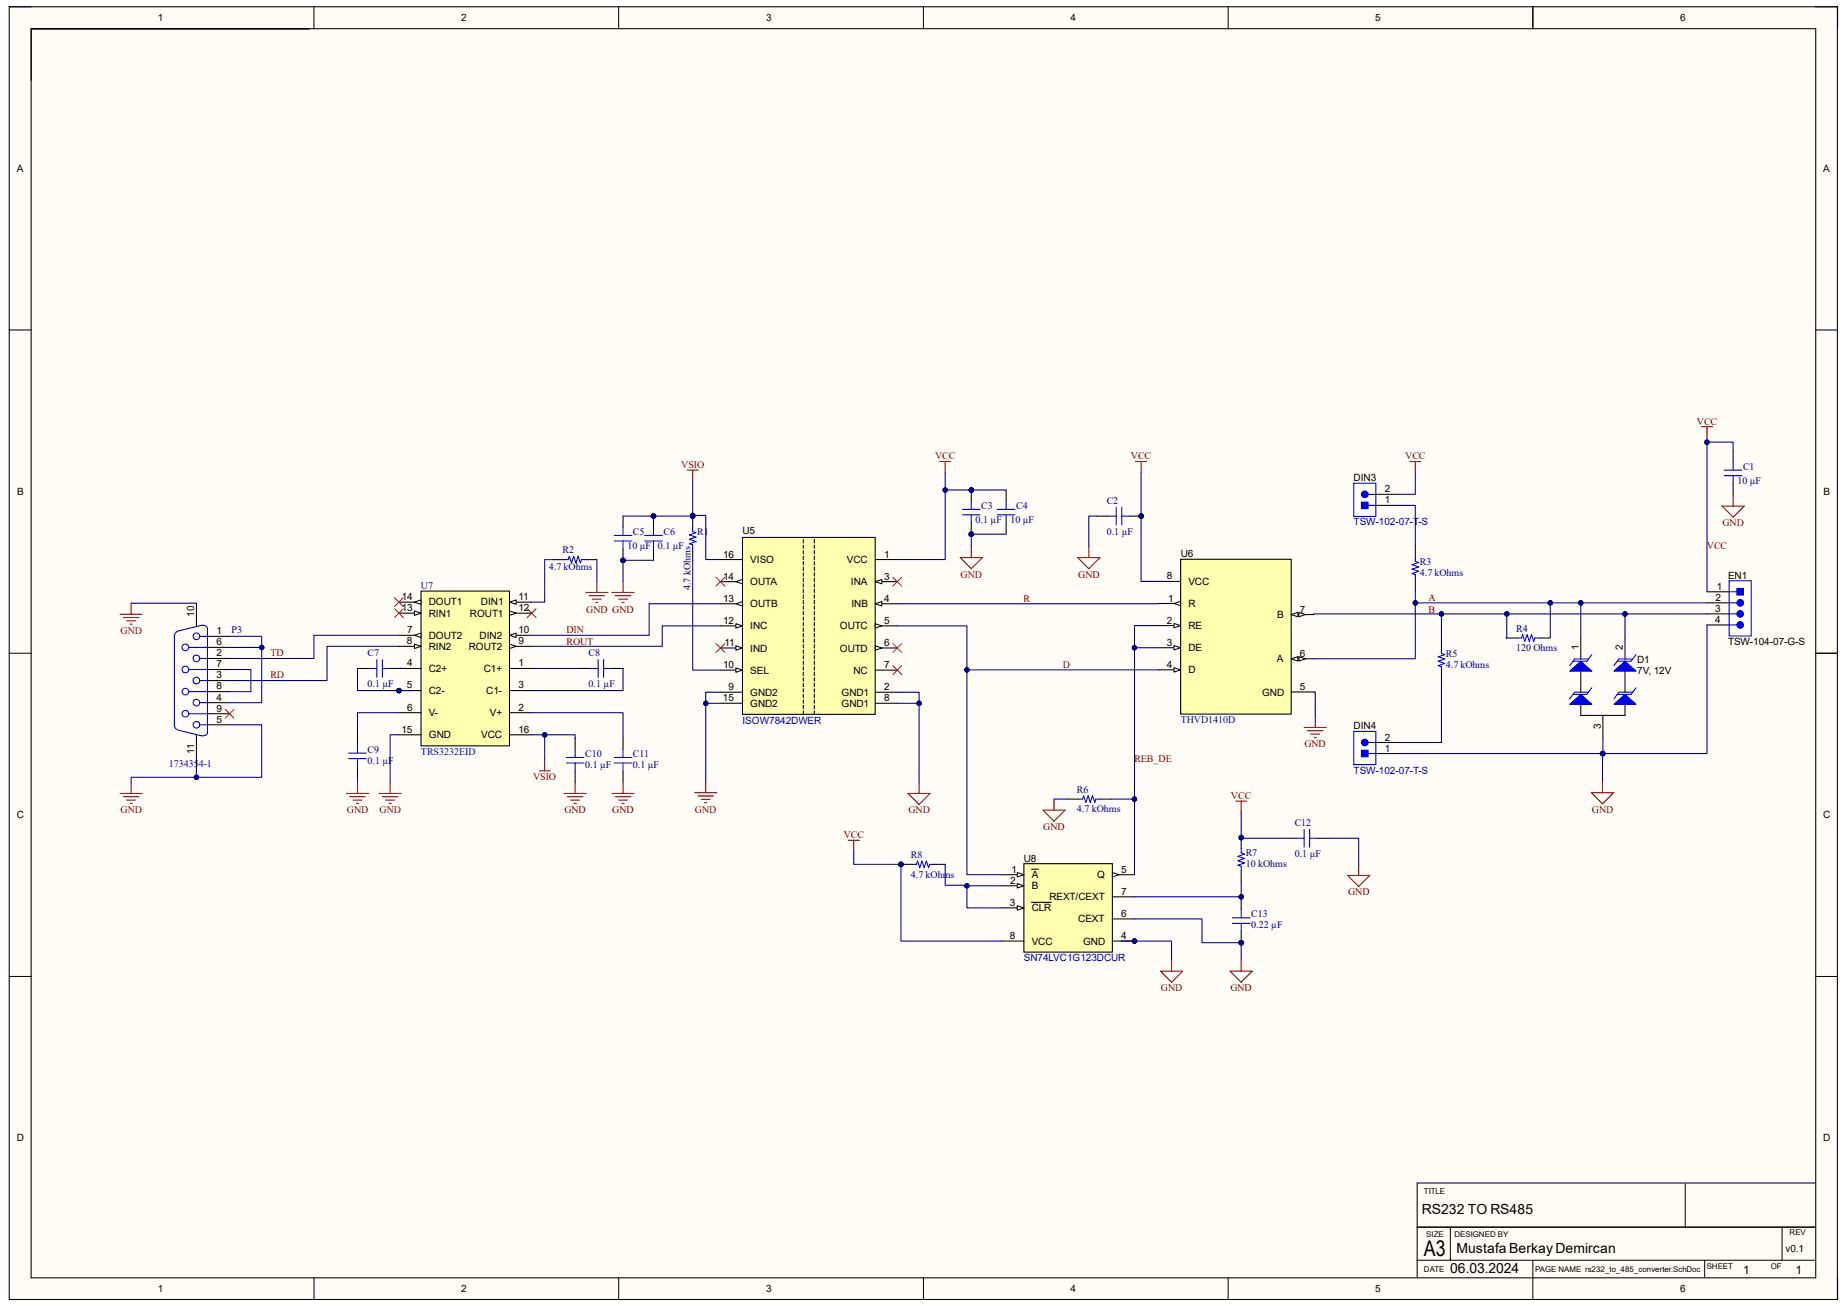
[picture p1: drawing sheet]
<svg xmlns="http://www.w3.org/2000/svg" width="297mm" height="210mm" viewBox="0 0 297 210" stroke-linecap="round" stroke-linejoin="round" font-family="sans-serif">
<g fill="#fffcf8">
<path d="M1.5 1.1h294v207.9h-294z" fill-rule="evenodd"/>
<path d="M5 4.6h286.9v200.8h-286.9z" fill-rule="evenodd"/>
</g>
<g fill="none" stroke="#000" stroke-width=".16">
<path d="M1.5 1.1h3.5M50.5 1.1v3.5M99.5 1.1v3.5M148.5 1.1v3.5M197.5 1.1v3.5M246.5 1.1v3.5M291.9 1.1h3.6v3.5M1.5 53.1h3.5M291.9 53.1h3.6M1.5 105h3.5M291.9 105.1h3.6M1.5 157h3.5"/>
<path d="M291.9 157h3.6M233.2 197.3v5.4M271 190.3v7.2M286.6 197.3v5.4M50.5 205.4v3.6M99.5 205.4v3.6M148.5 205.4v3.6M197.5 205.4v3.6M227.9 202.7h64M246.5 202.7v6.3M274.1 202.7v2.6M295.5 205.4v3.6"/>
</g>
<path d="M1.5 1.1h294v207.9h-294zM5 4.6h287v200.9h-287zM246.5 1.1v3.5M292 105.1h3.5M227.9 197.3h64M291.9 190.2h-64v15.1" fill="none" stroke="#000" stroke-width=".17"/>
<circle cx="182.4" cy="151.3" r=".36" fill="#000080"/>
<circle cx="182.4" cy="151.3" r=".36" fill="none" stroke="#000080" stroke-width=".16"/>
<path d="M164.6 138.9h14.3v14.2h-14.3z" fill-rule="evenodd" fill="#ffffb0"/>
<path d="M164.6 138.9h14.3v14.2h-14.3zM161.1 140.7h3.6" fill="none" stroke="#000" stroke-width=".17"/>
<path d="M163.6 140.3l1.1 .4-1.1 .3z" fill="#f8fcff"/>
<path d="M163.6 140.3l1.1 .4-1.1 .3z" fill="none" stroke="#000" stroke-width=".16"/>
<path d="M165.9 139.8h1.1M161.1 142.4h3.6" fill="none" stroke="#000" stroke-width=".17"/>
<path d="M163.6 142.1l1.1 .3-1.1 .4z" fill="#f8fcff"/>
<path d="M163.6 142.1l1.1 .3-1.1 .4z" fill="none" stroke="#000" stroke-width=".16"/>
<path d="M161.1 146h3.6" fill="none" stroke="#000" stroke-width=".17"/>
<path d="M163.6 145.6l1.1 .4-1.1 .4z" fill="#f8fcff"/>
<path d="M163.6 145.6l1.1 .4-1.1 .4z" fill="none" stroke="#000" stroke-width=".16"/>
<path d="M165.9 145.1h3.2M178.9 151.3h3.5" fill="none" stroke="#000" stroke-width=".17"/>
<circle cx="182.4" cy="151.3" r=".36" fill="#000080"/>
<circle cx="182.4" cy="151.3" r=".36" fill="none" stroke="#000080" stroke-width=".16"/>
<path d="M178.9 140.7h3.5" fill="none" stroke="#000" stroke-width=".17"/>
<path d="M178.9 140.3l1 .4-1 .3z" fill="#f8fcff"/>
<path d="M178.9 140.3l1 .4-1 .3z" fill="none" stroke="#000" stroke-width=".16"/>
<path d="M161.1 151.3h3.6M178.9 147.8h3.5M178.9 144.2h3.5" fill="none" stroke="#000" stroke-width=".17"/>
<path d="M189.9 89.9h17.7v24.9h-17.7z" fill-rule="evenodd" fill="#ffffb0"/>
<path d="M186.3 97h3.6M189.9 89.9h17.7v24.9h-17.7z" fill="none" stroke="#000" stroke-width=".17"/>
<path d="M188.8 97l1.1-.3v.7z" fill="#f8fcff"/>
<path d="M188.8 97l1.1-.3v.7z" fill="none" stroke="#000" stroke-width=".16"/>
<path d="M186.3 107.7h3.6" fill="none" stroke="#000" stroke-width=".17"/>
<path d="M188.8 107.4l1.1 .3-1.1 .4z" fill="#f8fcff"/>
<path d="M188.8 107.4l1.1 .3-1.1 .4z" fill="none" stroke="#000" stroke-width=".16"/>
<path d="M186.3 104.2h3.6M207.6 111.3h3.6" fill="none" stroke="#000" stroke-width=".17"/>
<path d="M188.8 103.8l1.1 .4-1.1 .3z" fill="#f8fcff"/>
<path d="M188.8 103.8l1.1 .4-1.1 .3z" fill="none" stroke="#000" stroke-width=".16"/>
<path d="M186.3 100.6h3.6" fill="none" stroke="#000" stroke-width=".17"/>
<path d="M188.8 100.3l1.1 .3-1.1 .4z" fill="#f8fcff"/>
<path d="M188.8 100.3l1.1 .3-1.1 .4z" fill="none" stroke="#000" stroke-width=".16"/>
<path d="M207.6 98.8h3.6" fill="none" stroke="#000" stroke-width=".17"/>
<path d="M207.6 98.8l1.1-.3v.7z" fill="#f8fcff"/>
<path d="M207.6 98.8l1.1-.3v.7z" fill="none" stroke="#000" stroke-width=".16"/>
<path d="M208.9 98.5l1 .3-1 .4z" fill="#f8fcff"/>
<path d="M208.9 98.5l1 .3-1 .4z" fill="none" stroke="#000" stroke-width=".16"/>
<path d="M207.6 105.9h3.6" fill="none" stroke="#000" stroke-width=".17"/>
<path d="M207.6 105.9l1.1-.3v.7z" fill="#f8fcff"/>
<path d="M207.6 105.9l1.1-.3v.7z" fill="none" stroke="#000" stroke-width=".16"/>
<path d="M208.9 105.6l1 .3-1 .4z" fill="#f8fcff"/>
<path d="M208.9 105.6l1 .3-1 .4z" fill="none" stroke="#000" stroke-width=".16"/>
<path d="M31.6 97v3.8M186.3 93.5h3.6M31.6 118.1v3.8M33.4 102.3h3.5M33.4 105.9h3.5M33.4 109.4h3.5M33.4 113h3.5M33.4 116.6h3.5M33.4 104.1h3.5M33.4 107.7h3.5M33.4 111.2h3.5M33.4 114.8h3.5" fill="none" stroke="#000" stroke-width=".17"/>
<g fill="none" stroke="#00f" stroke-width=".17">
<path d="M28.7 101.5a.9 .9 0 0 0-.7 .8v14.3a.89 .89 0 0 0 .7 .8M28.7 117.4l3.8 .9M30.3 104.1h3.1M30.3 107.7h3.1M30.3 111.2h3.1M30.3 114.8h3.1M32.1 105.9h1.3M32.1 102.3h1.3M32.1 109.4h1.3M32.1 113h1.3M32.1 116.6h1.3M32.4 100.6h.2a.67 .67 0 0 1 .8 .5"/>
<path d="M32.5 100.6l-3.8 .8M33.4 117.7a.67 .67 0 0 1-1 .6M33.4 101.1v16.7"/>
<circle cx="29.8" cy="114.8" r=".53"/>
<circle cx="29.8" cy="107.7" r=".53"/>
<circle cx="29.8" cy="104.1" r=".53"/>
<circle cx="29.8" cy="111.2" r=".53"/>
<circle cx="31.6" cy="102.3" r=".53"/>
<circle cx="31.6" cy="109.4" r=".53"/>
<circle cx="31.6" cy="113" r=".53"/>
<circle cx="31.6" cy="105.9" r=".53"/>
<circle cx="31.6" cy="116.6" r=".53"/>
</g>
<path d="M119.4 86.4h21.3v28.5h-21.3z" fill-rule="evenodd" fill="#ffffb0"/>
<path d="M119.4 86.4h21.3v28.5h-21.3zM140.7 90h3.6M140.7 93.5h3.6M140.7 111.3h3.6" fill="none" stroke="#000" stroke-width=".17"/>
<path d="M140.7 93.5l1.1-.3v.7z" fill="#f8fcff"/>
<path d="M140.7 93.5l1.1-.3v.7z" fill="none" stroke="#000" stroke-width=".16"/>
<path d="M140.7 97.1h3.6" fill="none" stroke="#000" stroke-width=".17"/>
<path d="M140.7 97.1l1.1-.4v.7z" fill="#f8fcff"/>
<path d="M140.7 97.1l1.1-.4v.7z" fill="none" stroke="#000" stroke-width=".16"/>
<path d="M140.7 100.6h3.6" fill="none" stroke="#000" stroke-width=".17"/>
<path d="M140.7 100.3l1.1 .3-1.1 .4z" fill="#f8fcff"/>
<path d="M140.7 100.3l1.1 .3-1.1 .4z" fill="none" stroke="#000" stroke-width=".16"/>
<path d="M140.7 104.2h3.6" fill="none" stroke="#000" stroke-width=".17"/>
<path d="M140.7 103.8l1.1 .4-1.1 .4z" fill="#f8fcff"/>
<path d="M140.7 103.8l1.1 .4-1.1 .4z" fill="none" stroke="#000" stroke-width=".16"/>
<path d="M115.8 107.8h3.6M115.8 111.3h3.6M140.7 107.8h3.6M140.7 113.1h3.6" fill="none" stroke="#000" stroke-width=".17"/>
<path d="M118.3 107.4l1.1 .4-1.1 .3z" fill="#f8fcff"/>
<path d="M118.3 107.4l1.1 .4-1.1 .3z" fill="none" stroke="#000" stroke-width=".16"/>
<path d="M115.8 104.2h3.6" fill="none" stroke="#000" stroke-width=".17"/>
<path d="M118.3 103.8l1.1 .4-1.1 .4z" fill="#f8fcff"/>
<path d="M118.3 103.8l1.1 .4-1.1 .4z" fill="none" stroke="#000" stroke-width=".16"/>
<path d="M115.8 100.6h3.6" fill="none" stroke="#000" stroke-width=".17"/>
<path d="M118.3 100.3l1.1 .3-1.1 .4z" fill="#f8fcff"/>
<path d="M118.3 100.3l1.1 .3-1.1 .4z" fill="none" stroke="#000" stroke-width=".16"/>
<path d="M115.8 97.1h3.6" fill="none" stroke="#000" stroke-width=".17"/>
<path d="M118.3 97.1l1.1-.4v.7z" fill="#f8fcff"/>
<path d="M118.3 97.1l1.1-.4v.7z" fill="none" stroke="#000" stroke-width=".16"/>
<path d="M115.8 93.5h3.6" fill="none" stroke="#000" stroke-width=".17"/>
<path d="M118.3 93.5l1.1-.3v.7z" fill="#f8fcff"/>
<path d="M118.3 93.5l1.1-.3v.7z" fill="none" stroke="#000" stroke-width=".16"/>
<g fill="none" stroke="#000" stroke-width=".17">
<path d="M115.8 90h3.6M129.2 86.8v.5M129.2 87.6v.6M129.2 88.5v.6M129.2 89.4v.6M129.2 90.3v.6M129.2 91.2v.6M129.2 92.1v.5M129.2 93v.5M129.2 93.9v.5M129.2 94.8v.5M129.2 95.6v.6"/>
<path d="M129.2 96.5v.6M129.2 97.4v.6M129.2 98.3v.6M129.2 99.2v.6M131 86.8v.5M131 87.6v.6M131 88.5v.6M131 89.4v.6M131 90.3v.6M131 91.2v.6M131 92.1v.5M131 93v.5"/>
<path d="M131 93.9v.5M131 94.8v.5M131 95.6v.6M131 96.5v.6M131 97.4v.6M131 98.3v.6M131 99.2v.6M115.8 113.1h3.6M129.2 100.1v.5M129.2 101v.5M129.2 101.9v.5M129.2 102.8v.5"/>
<path d="M129.2 103.6v.6M129.2 104.5v.6M129.2 105.4v.6M129.2 106.3v.6M129.2 107.2v.6M129.2 108.1v.5M129.2 109v.5M129.2 109.9v.5M129.2 110.8v.5M129.2 111.6v.6M129.2 112.5v.6M129.2 113.4v.6"/>
<path d="M129.2 114.3v.6M131 100.1v.5M131 101v.5M131 101.9v.5M131 102.8v.5M131 103.6v.6M131 104.5v.6M131 105.4v.6M131 106.3v.6M131 107.2v.6M131 108.1v.5M131 109v.5"/>
<path d="M131 109.9v.5M131 110.8v.5M131 111.6v.6M131 112.5v.6M131 113.4v.6M131 114.3v.6"/>
</g>
<path d="M217.7 77.7h3.5v5.3h-3.5z" fill-rule="evenodd" fill="#fff"/>
<path d="M217.7 77.7h3.5v5.3h-3.5zM220 79.5h1.2" fill="none" stroke="#00f" stroke-width=".17"/>
<circle cx="219.5" cy="79.5" r=".53" fill="#00f"/>
<g fill="none" stroke="#00f" stroke-width=".17">
<path d="M220 81.3h1.2"/>
<circle cx="219.5" cy="79.5" r=".53"/>
</g>
<path d="M221.2 79.5h3.6M221.2 81.3h3.6" fill="none" stroke="#000" stroke-width=".17"/>
<path d="M218.9 80.7h1.1v1.1h-1.1z" fill-rule="evenodd" fill="#00f"/>
<path d="M218.9 80.7h1.1v1.1h-1.1z" fill="none" stroke="#00f" stroke-width=".16"/>
<path d="M217.7 117.6h3.5v5.4h-3.5z" fill-rule="evenodd" fill="#fff"/>
<path d="M217.7 117.6h3.5v5.4h-3.5zM220 119.4h1.2" fill="none" stroke="#00f" stroke-width=".17"/>
<circle cx="219.5" cy="119.4" r=".53" fill="#00f"/>
<g fill="none" stroke="#00f" stroke-width=".17">
<path d="M220 121.2h1.2"/>
<circle cx="219.5" cy="119.4" r=".53"/>
</g>
<path d="M221.2 119.4h3.6M221.2 121.2h3.6" fill="none" stroke="#000" stroke-width=".17"/>
<path d="M218.9 120.6h1.1v1.1h-1.1z" fill-rule="evenodd" fill="#00f"/>
<path d="M218.9 120.6h1.1v1.1h-1.1z" fill="none" stroke="#00f" stroke-width=".16"/>
<path d="M19.3 98.8h3.6M19.8 99.3h2.5M20.4 99.8h1.4M21.1 97v1.8M20.9 100.4h.4M19.3 127.6h3.6M19.8 128.1h2.5M20.4 128.7h1.4M20.9 129.2h.4M21.1 125.8v1.8" fill="none" stroke="#800000" stroke-width=".17"/>
<path d="M36.2 114.1l1.4 1.4M37.6 114.1l-1.4 1.4" fill="none" stroke="#f00" stroke-width=".16"/>
<circle cx="64.2" cy="111.1" r=".36" fill="#000080"/>
<circle cx="64.2" cy="111.1" r=".36" fill="none" stroke="#000080" stroke-width=".16"/>
<path d="M67.7 95h14.2v24.9h-14.2z" fill-rule="evenodd" fill="#ffffb0"/>
<path d="M67.7 95h14.2v24.9h-14.2zM64.2 107.5h3.5M64.2 111.1h3.5M81.9 107.5h3.6M81.9 114.6h3.6M81.9 111.1h3.6" fill="none" stroke="#000" stroke-width=".17"/>
<circle cx="64.2" cy="111.1" r=".36" fill="#000080"/>
<circle cx="64.2" cy="111.1" r=".36" fill="none" stroke="#000080" stroke-width=".16"/>
<path d="M64.2 114.6h3.5M64.2 102.2h3.5" fill="none" stroke="#000" stroke-width=".17"/>
<path d="M66.6 102.2l1.1-.4v.7z" fill="#f8fcff"/>
<path d="M66.6 102.2l1.1-.4v.7z" fill="none" stroke="#000" stroke-width=".16"/>
<path d="M64.2 103.9h3.5" fill="none" stroke="#000" stroke-width=".17"/>
<path d="M66.6 103.6l1.1 .3-1.1 .4z" fill="#f8fcff"/>
<path d="M66.6 103.6l1.1 .3-1.1 .4z" fill="none" stroke="#000" stroke-width=".16"/>
<path d="M81.9 103.9h3.6" fill="none" stroke="#000" stroke-width=".17"/>
<path d="M81.9 103.6l1.1 .3-1.1 .4z" fill="#f8fcff"/>
<path d="M81.9 103.6l1.1 .3-1.1 .4z" fill="none" stroke="#000" stroke-width=".16"/>
<path d="M81.9 102.2h3.6" fill="none" stroke="#000" stroke-width=".17"/>
<path d="M81.9 102.2l1.1-.4v.7z" fill="#f8fcff"/>
<path d="M81.9 102.2l1.1-.4v.7z" fill="none" stroke="#000" stroke-width=".16"/>
<path d="M81.9 96.8h3.6" fill="none" stroke="#000" stroke-width=".17"/>
<path d="M81.9 96.8l1.1-.3v.7z" fill="#f8fcff"/>
<path d="M81.9 96.8l1.1-.3v.7z" fill="none" stroke="#000" stroke-width=".16"/>
<path d="M81.9 98.6h3.6" fill="none" stroke="#000" stroke-width=".17"/>
<path d="M81.9 98.3l1.1 .3-1.1 .4z" fill="#f8fcff"/>
<path d="M81.9 98.3l1.1 .3-1.1 .4z" fill="none" stroke="#000" stroke-width=".16"/>
<path d="M64.2 98.6h3.5" fill="none" stroke="#000" stroke-width=".17"/>
<path d="M66.6 98.3l1.1 .3-1.1 .4z" fill="#f8fcff"/>
<path d="M66.6 98.3l1.1 .3-1.1 .4z" fill="none" stroke="#000" stroke-width=".16"/>
<path d="M64.2 96.8h3.5" fill="none" stroke="#000" stroke-width=".17"/>
<path d="M66.6 96.8l1.1-.3v.7z" fill="#f8fcff"/>
<path d="M66.6 96.8l1.1-.3v.7z" fill="none" stroke="#000" stroke-width=".16"/>
<g fill="none" stroke="#000" stroke-width=".17">
<path d="M88.9 90h1.8M94.2 90h1.8M57.5 107.5h1.8M57.5 118v1.8M62.8 107.5h1.8M64.2 118.2h3.5M81.9 118.2h3.6M92.5 118.7v1.8M93.1 107.5h1.8M98.4 107.5h1.8M100.2 118.7v1.8M57.5 123.3v1.8"/>
<path d="M92.5 124v1.8M100.2 124v1.8"/>
</g>
<g fill="none" stroke="#f00" stroke-width=".16">
<path d="M63.4 96.1l1.5 1.4M63.4 97.9l1.5 1.4M64.9 96.1l-1.5 1.4M64.9 97.9l-1.5 1.4M84.8 97.9l1.4 1.4M86.2 97.9l-1.4 1.4M115.1 92.8l1.5 1.4M116.6 92.8l-1.5 1.4M143.6 92.8l1.4 1.4M145 92.8l-1.4 1.4M115.1 103.5l1.5 1.4M116.6 103.5l-1.5 1.4"/>
<path d="M143.6 107.1l1.4 1.4M143.6 103.5l1.4 1.4M145 107.1l-1.4 1.4M145 103.5l-1.4 1.4"/>
</g>
<g fill="none" stroke="#00f" stroke-width=".17">
<path d="M90.7 90h.7l.1-.5 .4 1 .4-1 .3 1 .4-1 .3 1 .2-.5h.7M57.5 119.8v1.3M59.3 107.5h1.3M60.6 106.1v2.8M61.5 107.5h1.3M61.5 106.1v2.8M94.9 107.5h1.3M96.2 106.1v2.8M97.1 107.5h1.3M97.1 106.1v2.8M56.1 122h2.8M56.1 121.1h2.8"/>
<path d="M57.5 122v1.3M91.1 122.7h2.8M91.1 121.8h2.8M92.5 120.5v1.3M92.5 122.7v1.3M98.8 122.7h2.8M98.8 121.8h2.8M100.2 120.5v1.3M100.2 122.7v1.3"/>
</g>
<g fill="none" stroke="#800000" stroke-width=".17">
<path d="M94.2 95.3h3.6M94.7 95.8h2.5M95.3 96.3h1.4M95.8 96.9h.4M96 93.5v1.8M55.7 127.6h3.6M56.2 128.1h2.5M56.8 128.7h1.4M57.3 129.2h.4M57.5 125.8v1.8M61 127.6h3.5M61.5 128.1h2.5"/>
<path d="M62 128.7h1.4M62.6 129.2h.3M62.7 125.8v1.8M86.7 124h1.8M87.6 122.2v1.8M90.7 127.6h3.6M91.2 128.1h2.5M91.8 128.7h1.4M92.3 129.2h.4M92.5 125.8v1.8M98.4 127.6h3.6M98.9 128.1h2.5"/>
<path d="M99.5 128.7h1.4M100 129.2h.4M100.2 125.8v1.8M111.7 127.5h3.6M112.2 128h2.5M112.8 128.5h1.4M113.3 129.1h.4M113.5 125.7v1.8M146 127.6h3.6l-1.8 1.8zM147.8 125.8v1.8"/>
</g>
<circle cx="105.1" cy="83" r=".36" fill="#000080"/>
<circle cx="105.1" cy="83" r=".36" fill="none" stroke="#000080" stroke-width=".16"/>
<path d="M105.1 83v1.8" fill="none" stroke="#000" stroke-width=".17"/>
<circle cx="105.1" cy="83" r=".36" fill="#000080"/>
<circle cx="105.1" cy="83" r=".36" fill="none" stroke="#000080" stroke-width=".16"/>
<path d="M105.1 88.3v1.8" fill="none" stroke="#000" stroke-width=".17"/>
<path d="M103.7 87h2.8M103.7 86.1h2.8M105.1 84.8v1.3M105.1 87v1.3" fill="none" stroke="#00f" stroke-width=".17"/>
<circle cx="111.4" cy="83" r=".36" fill="#000080"/>
<circle cx="111.4" cy="83" r=".36" fill="none" stroke="#000080" stroke-width=".16"/>
<path d="M111.4 83v1.8" fill="none" stroke="#000" stroke-width=".17"/>
<circle cx="111.4" cy="83" r=".36" fill="#000080"/>
<circle cx="111.4" cy="83" r=".36" fill="none" stroke="#000080" stroke-width=".16"/>
<path d="M111.4 88.3v1.8" fill="none" stroke="#000" stroke-width=".17"/>
<path d="M111.4 84.8v.7l.5 .2-1 .3 1 .4-1 .3 1 .4-1 .3 .5 .2v.7" fill="none" stroke="#00f" stroke-width=".17"/>
<circle cx="100.2" cy="90.1" r=".36" fill="#000080"/>
<circle cx="100.2" cy="90.1" r=".36" fill="none" stroke="#000080" stroke-width=".16"/>
<path d="M100.2 88.3v1.8" fill="none" stroke="#000" stroke-width=".17"/>
<circle cx="100.2" cy="90.1" r=".36" fill="#000080"/>
<circle cx="100.2" cy="90.1" r=".36" fill="none" stroke="#000080" stroke-width=".16"/>
<path d="M100.2 83v1.8" fill="none" stroke="#000" stroke-width=".17"/>
<path d="M98.8 86.1h2.8M98.8 87h2.8M100.2 84.8v1.3M100.2 87v1.3" fill="none" stroke="#00f" stroke-width=".17"/>
<path d="M110.5 75.6h1.8M111.4 75.6v1.8M151.1 74.2h1.8M152 74.2v1.8M98.4 95.3h3.6M98.9 95.8h2.5M99.5 96.3h1.4M100 96.9h.4M100.2 93.5v1.8" fill="none" stroke="#800000" stroke-width=".17"/>
<circle cx="156.2" cy="78.8" r=".36" fill="#000080"/>
<circle cx="156.2" cy="78.8" r=".36" fill="none" stroke="#000080" stroke-width=".16"/>
<circle cx="156.2" cy="85.9" r=".36" fill="#000080"/>
<circle cx="156.2" cy="85.9" r=".36" fill="none" stroke="#000080" stroke-width=".16"/>
<path d="M156.2 78.8v1.8" fill="none" stroke="#000" stroke-width=".17"/>
<circle cx="156.2" cy="78.8" r=".36" fill="#000080"/>
<circle cx="156.2" cy="78.8" r=".36" fill="none" stroke="#000080" stroke-width=".16"/>
<path d="M156.2 84.1v1.8" fill="none" stroke="#000" stroke-width=".17"/>
<circle cx="156.2" cy="85.9" r=".36" fill="#000080"/>
<circle cx="156.2" cy="85.9" r=".36" fill="none" stroke="#000080" stroke-width=".16"/>
<path d="M154.8 82.8h2.8M154.8 81.9h2.8M156.2 80.6v1.3M156.2 82.8v1.3M160.4 82.8h2.8M160.4 81.9h2.8M161.8 80.6v1.3M161.8 82.8v1.3" fill="none" stroke="#00f" stroke-width=".17"/>
<path d="M161.8 78.8v1.8M161.8 84.1v1.8" fill="none" stroke="#000" stroke-width=".17"/>
<path d="M154.4 89.7h3.6l-1.8 1.8zM156.2 87.9v1.8" fill="none" stroke="#800000" stroke-width=".17"/>
<circle cx="144.9" cy="139" r=".36" fill="#000080"/>
<circle cx="144.9" cy="139" r=".36" fill="none" stroke="#000080" stroke-width=".16"/>
<path d="M144.9 139h1.8" fill="none" stroke="#000" stroke-width=".17"/>
<circle cx="144.9" cy="139" r=".36" fill="#000080"/>
<circle cx="144.9" cy="139" r=".36" fill="none" stroke="#000080" stroke-width=".16"/>
<path d="M150.2 139h1.8M171.6 128.5h1.8M176.9 128.5h1.8M206.6 134.8h1.8M211.9 134.8h1.8" fill="none" stroke="#000" stroke-width=".17"/>
<path d="M146.7 139h.7l.1-.5 .4 1 .4-1 .3 1 .4-1 .3 1 .2-.5h.7M173.4 128.5h.7l.2-.5 .3 1 .4-1 .3 1 .4-1 .3 1 .2-.5h.7M208.4 134.8h1.3M209.7 133.4v2.8M210.6 134.8h1.3M210.6 133.4v2.8" fill="none" stroke="#00f" stroke-width=".17"/>
<path d="M136.4 135.1h1.8M137.3 135.1v1.8M167.7 130.3h3.6l-1.8 1.8zM169.5 128.5v1.8M186.6 156.2h3.6l-1.8 1.8zM188.4 154.4v1.8" fill="none" stroke="#800000" stroke-width=".17"/>
<circle cx="199.6" cy="134.7" r=".36" fill="#000080"/>
<circle cx="199.6" cy="134.7" r=".36" fill="none" stroke="#000080" stroke-width=".16"/>
<path d="M199.6 134.7v1.8" fill="none" stroke="#000" stroke-width=".17"/>
<circle cx="199.6" cy="134.7" r=".36" fill="#000080"/>
<circle cx="199.6" cy="134.7" r=".36" fill="none" stroke="#000080" stroke-width=".16"/>
<path d="M199.6 140v1.8" fill="none" stroke="#000" stroke-width=".17"/>
<path d="M199.6 136.5v.7l.5 .2-1 .3 1 .4-1 .3 1 .4-1 .3 .5 .2v.7" fill="none" stroke="#00f" stroke-width=".17"/>
<circle cx="199.6" cy="151.6" r=".36" fill="#000080"/>
<circle cx="199.6" cy="151.6" r=".36" fill="none" stroke="#000080" stroke-width=".16"/>
<path d="M199.6 149.8v1.8" fill="none" stroke="#000" stroke-width=".17"/>
<circle cx="199.6" cy="151.6" r=".36" fill="#000080"/>
<circle cx="199.6" cy="151.6" r=".36" fill="none" stroke="#000080" stroke-width=".16"/>
<path d="M199.6 144.5v1.8" fill="none" stroke="#000" stroke-width=".17"/>
<path d="M198.2 147.6h2.8M198.2 148.5h2.8M199.6 146.3v1.3M199.6 148.5v1.3" fill="none" stroke="#00f" stroke-width=".17"/>
<path d="M198.7 128.8h1.8M199.6 128.8v1.8M218.5 139v1.8M197.8 156.2h3.6l-1.8 1.8zM199.6 154.4v1.8M216.7 140.8h3.6l-1.8 1.8z" fill="none" stroke="#800000" stroke-width=".17"/>
<circle cx="183.5" cy="83" r=".36" fill="#000080"/>
<circle cx="183.5" cy="83" r=".36" fill="none" stroke="#000080" stroke-width=".16"/>
<path d="M176.4 83h1.8M181.7 83h1.8" fill="none" stroke="#000" stroke-width=".17"/>
<circle cx="183.5" cy="83" r=".36" fill="#000080"/>
<circle cx="183.5" cy="83" r=".36" fill="none" stroke="#000080" stroke-width=".16"/>
<path d="M178.2 83h1.3M179.5 81.6v2.8M180.4 83h1.3M180.4 81.6v2.8M227.6 89.6v.7l.5 .2-1 .3 1 .4-1 .3 1 .4-1 .3 .5 .2v.7" fill="none" stroke="#00f" stroke-width=".17"/>
<path d="M182.6 74.2h1.8M183.5 74.2v1.8M226.7 74.2h1.8M227.6 74.2v1.8M173.3 89.7h3.6l-1.8 1.8zM175.1 87.9v1.8M209.7 117h3.6M210.2 117.5h2.5M210.8 118h1.4M211.3 118.6h.4M211.5 115.2v1.8" fill="none" stroke="#800000" stroke-width=".17"/>
<path d="M227.6 87.8v1.8M227.6 93.1v1.8M274.5 100.5h3.6" fill="none" stroke="#000" stroke-width=".17"/>
<path d="M278.1 93.4h3.5v8.9h-3.5z" fill-rule="evenodd" fill="#fff"/>
<path d="M278.1 93.4h3.5v8.9h-3.5zM278.1 96.9h1.2" fill="none" stroke="#00f" stroke-width=".17"/>
<circle cx="279.8" cy="96.9" r=".53" fill="#00f"/>
<g fill="none" stroke="#00f" stroke-width=".17">
<path d="M278.1 95.2h1.2"/>
<circle cx="279.8" cy="96.9" r=".53"/>
</g>
<circle cx="279.8" cy="98.7" r=".53" fill="#00f"/>
<g fill="none" stroke="#00f" stroke-width=".17">
<path d="M278.1 98.7h1.2"/>
<circle cx="279.8" cy="98.7" r=".53"/>
</g>
<path d="M274.5 95.2h3.6M274.5 96.9h3.6M274.5 98.7h3.6" fill="none" stroke="#000" stroke-width=".17"/>
<circle cx="279.8" cy="100.5" r=".53" fill="#00f"/>
<g fill="none" stroke="#00f" stroke-width=".17">
<path d="M278.1 100.5h1.2"/>
<circle cx="279.8" cy="100.5" r=".53"/>
</g>
<path d="M279.3 94.6h1.1v1.1h-1.1z" fill-rule="evenodd" fill="#00f"/>
<path d="M279.3 94.6h1.1v1.1h-1.1zM231.8 104.4v.7l.5 .2-1 .3 1 .4-1 .3 1 .4-1 .3 .5 .2v.7M244 102.6h.7l.2-.5 .3 1 .4-1 .3 1 .4-1 .3 1 .2-.5h.7" fill="none" stroke="#00f" stroke-width=".17"/>
<path d="M231.8 102.6v1.8M231.8 107.9v1.8M242.2 102.6h1.8M247.5 102.6h1.8M254.2 102.6v3.4M254.2 107.9v3.4M254.2 113.3v1.7h7.1v-1.7" fill="none" stroke="#000" stroke-width=".17"/>
<path d="M252.4 107.9l1.8-1.6 1.8 1.6z" fill="#00f"/>
<path d="M252.4 107.9l1.8-1.6 1.8 1.6zM255.4 106h-2.2l-.8 1M256 105.3l-.8 1h-2.2" fill="none" stroke="#00f" stroke-width=".17"/>
<path d="M252.4 113.3l1.8-1.6 1.8 1.6z" fill="#00f"/>
<path d="M252.4 113.3l1.8-1.6 1.8 1.6zM255.4 111.3h-2.2l-.8 1.1M256 110.6l-.8 1.1h-2.2" fill="none" stroke="#00f" stroke-width=".17"/>
<path d="M261.3 102.6v3.4M261.3 107.9v3.4" fill="none" stroke="#000" stroke-width=".17"/>
<path d="M259.5 107.9l1.8-1.6 1.8 1.6z" fill="#00f"/>
<path d="M259.5 107.9l1.8-1.6 1.8 1.6zM262.6 106h-2.3l-.8 1M263.1 105.3l-.8 1h-2.2" fill="none" stroke="#00f" stroke-width=".17"/>
<path d="M259.5 113.3l1.8-1.6 1.8 1.6z" fill="#00f"/>
<path d="M277.3 75.6h2.8M277.3 76.5h2.8M278.7 74.3v1.3M278.7 76.5v1.3M259.5 113.3l1.8-1.6 1.8 1.6zM262.6 111.3h-2.3l-.8 1.1M263.1 110.6l-.8 1.1h-2.2" fill="none" stroke="#00f" stroke-width=".17"/>
<path d="M278.7 72.5v1.8M278.7 77.8v1.8M257.8 115v3.6" fill="none" stroke="#000" stroke-width=".17"/>
<path d="M273.6 68.6h1.8M274.5 68.6v1.8M255.9 127.5h3.6l-1.8 1.8zM257.7 125.7v1.8" fill="none" stroke="#800000" stroke-width=".17"/>
<path d="M21.1 97h10.5M31.6 121.9v3.1" fill="none" stroke="#000080" stroke-width=".17"/>
<circle cx="31.6" cy="125" r=".36" fill="#000080"/>
<circle cx="31.6" cy="125" r=".36" fill="none" stroke="#000080" stroke-width=".16"/>
<path d="M42.1 104.1v8.9h-5.2" fill="none" stroke="#000080" stroke-width=".17"/>
<circle cx="42.1" cy="104.1" r=".36" fill="#000080"/>
<circle cx="42.1" cy="104.1" r=".36" fill="none" stroke="#000080" stroke-width=".16"/>
<path d="M36.9 107.7h3.4v3.5h-3.4M36.9 102.3h5.2v1.8h-5.2" fill="none" stroke="#000080" stroke-width=".17"/>
<circle cx="42.1" cy="104.1" r=".36" fill="#000080"/>
<circle cx="42.1" cy="104.1" r=".36" fill="none" stroke="#000080" stroke-width=".16"/>
<path d="M96 90v3.5M64.2 114.6h-6.7v3.4M85.5 114.6h14.7v4.1M85.5 118.2h7v.5" fill="none" stroke="#000080" stroke-width=".17"/>
<circle cx="87.6" cy="118.2" r=".36" fill="#000080"/>
<circle cx="87.6" cy="118.2" r=".36" fill="none" stroke="#000080" stroke-width=".16"/>
<path d="M57.5 107.5v3.6h8.8M85.5 107.5h7.6" fill="none" stroke="#000080" stroke-width=".17"/>
<circle cx="64.2" cy="111.1" r=".36" fill="#000080"/>
<circle cx="64.2" cy="111.1" r=".36" fill="none" stroke="#000080" stroke-width=".16"/>
<path d="M64.2 107.5h.4M87.6 118.2v4" fill="none" stroke="#000080" stroke-width=".17"/>
<circle cx="87.6" cy="118.2" r=".36" fill="#000080"/>
<circle cx="87.6" cy="118.2" r=".36" fill="none" stroke="#000080" stroke-width=".16"/>
<path d="M115.8 97.1h-11.4v5.1h-18.9M36.9 116.6h5.2v8.4h-21v.8M100.2 107.5v3.6h-14.7M115.8 100.6h-9.3v3.3h-21" fill="none" stroke="#000080" stroke-width=".17"/>
<circle cx="31.6" cy="125" r=".36" fill="#000080"/>
<circle cx="31.6" cy="125" r=".36" fill="none" stroke="#000080" stroke-width=".16"/>
<path d="M64.2 118.2h-1.5v7.6M115.8 111.3h-2.3v14.4M57.5 125.1v.7" fill="none" stroke="#000080" stroke-width=".17"/>
<circle cx="113.5" cy="113.1" r=".36" fill="#000080"/>
<circle cx="113.5" cy="113.1" r=".36" fill="none" stroke="#000080" stroke-width=".16"/>
<path d="M113.5 113.1h2.3" fill="none" stroke="#000080" stroke-width=".17"/>
<circle cx="113.5" cy="113.1" r=".36" fill="#000080"/>
<circle cx="113.5" cy="113.1" r=".36" fill="none" stroke="#000080" stroke-width=".16"/>
<path d="M144.3 113.1h3.5" fill="none" stroke="#000080" stroke-width=".17"/>
<circle cx="147.8" cy="113.1" r=".36" fill="#000080"/>
<circle cx="147.8" cy="113.1" r=".36" fill="none" stroke="#000080" stroke-width=".16"/>
<path d="M144.3 111.3h3.5v14.5" fill="none" stroke="#000080" stroke-width=".17"/>
<circle cx="147.8" cy="113.1" r=".36" fill="#000080"/>
<circle cx="147.8" cy="113.1" r=".36" fill="none" stroke="#000080" stroke-width=".16"/>
<path d="M111.4 77.4v5.5h2.1v7.1h2.3" fill="none" stroke="#000080" stroke-width=".17"/>
<circle cx="111.4" cy="82.9" r=".36" fill="#000080"/>
<circle cx="111.4" cy="82.9" r=".36" fill="none" stroke="#000080" stroke-width=".16"/>
<path d="M111.4 82.9v.1h-6.3" fill="none" stroke="#000080" stroke-width=".17"/>
<circle cx="111.4" cy="82.9" r=".36" fill="#000080"/>
<circle cx="111.4" cy="82.9" r=".36" fill="none" stroke="#000080" stroke-width=".16"/>
<circle cx="111.4" cy="83" r=".36" fill="#000080"/>
<circle cx="111.4" cy="83" r=".36" fill="none" stroke="#000080" stroke-width=".16"/>
<circle cx="105.1" cy="83" r=".36" fill="#000080"/>
<circle cx="105.1" cy="83" r=".36" fill="none" stroke="#000080" stroke-width=".16"/>
<path d="M100.2 83h4.9" fill="none" stroke="#000080" stroke-width=".17"/>
<circle cx="105.1" cy="83" r=".36" fill="#000080"/>
<circle cx="105.1" cy="83" r=".36" fill="none" stroke="#000080" stroke-width=".16"/>
<path d="M100.2 90.1h4.9M111.4 90.1v17.7h4.4" fill="none" stroke="#000080" stroke-width=".17"/>
<circle cx="100.2" cy="90.1" r=".36" fill="#000080"/>
<circle cx="100.2" cy="90.1" r=".36" fill="none" stroke="#000080" stroke-width=".16"/>
<path d="M100.2 90.1v3.4" fill="none" stroke="#000080" stroke-width=".17"/>
<circle cx="100.2" cy="90.1" r=".36" fill="#000080"/>
<circle cx="100.2" cy="90.1" r=".36" fill="none" stroke="#000080" stroke-width=".16"/>
<path d="M156.2 78.8h5.6M88.9 90h-1.3v6.8h-2.1" fill="none" stroke="#000080" stroke-width=".17"/>
<circle cx="156.2" cy="78.8" r=".36" fill="#000080"/>
<circle cx="156.2" cy="78.8" r=".36" fill="none" stroke="#000080" stroke-width=".16"/>
<path d="M156.2 85.9h5.6" fill="none" stroke="#000080" stroke-width=".17"/>
<circle cx="156.2" cy="85.9" r=".36" fill="#000080"/>
<circle cx="156.2" cy="85.9" r=".36" fill="none" stroke="#000080" stroke-width=".16"/>
<path d="M156.2 85.9v2" fill="none" stroke="#000080" stroke-width=".17"/>
<circle cx="156.2" cy="85.9" r=".36" fill="#000080"/>
<circle cx="156.2" cy="85.9" r=".36" fill="none" stroke="#000080" stroke-width=".16"/>
<path d="M152 76v14h-7.7M64.2 102.2h-13.7v3.7h-13.6M64.2 103.9h-11.6v5.5h-15.7" fill="none" stroke="#000080" stroke-width=".17"/>
<circle cx="152" cy="78.8" r=".36" fill="#000080"/>
<circle cx="152" cy="78.8" r=".36" fill="none" stroke="#000080" stroke-width=".16"/>
<path d="M186.3 97l-42 .1M155.5 107.7v33h5.6" fill="none" stroke="#000080" stroke-width=".17"/>
<circle cx="155.5" cy="107.7" r=".36" fill="#000080"/>
<circle cx="155.5" cy="107.7" r=".36" fill="none" stroke="#000080" stroke-width=".16"/>
<path d="M144.3 100.6h11.2v7.1h30.8" fill="none" stroke="#000080" stroke-width=".17"/>
<circle cx="155.5" cy="107.7" r=".36" fill="#000080"/>
<circle cx="155.5" cy="107.7" r=".36" fill="none" stroke="#000080" stroke-width=".16"/>
<path d="M144.9 139v12.3h16.2" fill="none" stroke="#000080" stroke-width=".17"/>
<circle cx="144.9" cy="139" r=".36" fill="#000080"/>
<circle cx="144.9" cy="139" r=".36" fill="none" stroke="#000080" stroke-width=".16"/>
<path d="M137.3 136.9v2.1h7.6" fill="none" stroke="#000080" stroke-width=".17"/>
<circle cx="144.9" cy="139" r=".36" fill="#000080"/>
<circle cx="144.9" cy="139" r=".36" fill="none" stroke="#000080" stroke-width=".16"/>
<path d="M180.3 151.3h8.1v3.1" fill="none" stroke="#000080" stroke-width=".17"/>
<circle cx="182.4" cy="151.3" r=".36" fill="#000080"/>
<circle cx="182.4" cy="151.3" r=".36" fill="none" stroke="#000080" stroke-width=".16"/>
<path d="M152 139v3.4h3.5v3.6h5.6" fill="none" stroke="#000080" stroke-width=".17"/>
<circle cx="155.5" cy="142.4" r=".36" fill="#000080"/>
<circle cx="155.5" cy="142.4" r=".36" fill="none" stroke="#000080" stroke-width=".16"/>
<path d="M155.5 142.4h5.6" fill="none" stroke="#000080" stroke-width=".17"/>
<circle cx="155.5" cy="142.4" r=".36" fill="#000080"/>
<circle cx="155.5" cy="142.4" r=".36" fill="none" stroke="#000080" stroke-width=".16"/>
<path d="M182.4 104.2v36.5" fill="none" stroke="#000080" stroke-width=".17"/>
<circle cx="182.4" cy="128.5" r=".36" fill="#000080"/>
<circle cx="182.4" cy="128.5" r=".36" fill="none" stroke="#000080" stroke-width=".16"/>
<circle cx="182.4" cy="104.2" r=".36" fill="#000080"/>
<circle cx="182.4" cy="104.2" r=".36" fill="none" stroke="#000080" stroke-width=".16"/>
<path d="M169.5 128.5h2.1M178.7 128.5h3.7" fill="none" stroke="#000080" stroke-width=".17"/>
<circle cx="182.4" cy="128.5" r=".36" fill="#000080"/>
<circle cx="182.4" cy="128.5" r=".36" fill="none" stroke="#000080" stroke-width=".16"/>
<path d="M186.3 100.6h-3.9v3.6h3.9" fill="none" stroke="#000080" stroke-width=".17"/>
<circle cx="182.4" cy="104.2" r=".36" fill="#000080"/>
<circle cx="182.4" cy="104.2" r=".36" fill="none" stroke="#000080" stroke-width=".16"/>
<path d="M199.6 151.6v2.8" fill="none" stroke="#000080" stroke-width=".17"/>
<circle cx="199.6" cy="151.6" r=".36" fill="#000080"/>
<circle cx="199.6" cy="151.6" r=".36" fill="none" stroke="#000080" stroke-width=".16"/>
<path d="M182.4 147.8h10.9v3.8h6.3" fill="none" stroke="#000080" stroke-width=".17"/>
<circle cx="199.6" cy="151.6" r=".36" fill="#000080"/>
<circle cx="199.6" cy="151.6" r=".36" fill="none" stroke="#000080" stroke-width=".16"/>
<path d="M182.4 144.2h17.2v.3" fill="none" stroke="#000080" stroke-width=".17"/>
<circle cx="199.6" cy="144.2" r=".36" fill="#000080"/>
<circle cx="199.6" cy="144.2" r=".36" fill="none" stroke="#000080" stroke-width=".16"/>
<path d="M199.6 141.8v2.4" fill="none" stroke="#000080" stroke-width=".17"/>
<circle cx="199.6" cy="144.2" r=".36" fill="#000080"/>
<circle cx="199.6" cy="144.2" r=".36" fill="none" stroke="#000080" stroke-width=".16"/>
<path d="M183.5 83v10.5h2.8M213.7 134.8h4.8v4.2" fill="none" stroke="#000080" stroke-width=".17"/>
<circle cx="183.5" cy="83" r=".36" fill="#000080"/>
<circle cx="183.5" cy="83" r=".36" fill="none" stroke="#000080" stroke-width=".16"/>
<path d="M199.6 130.6v4.2h7" fill="none" stroke="#000080" stroke-width=".17"/>
<circle cx="199.6" cy="134.7" r=".36" fill="#000080"/>
<circle cx="199.6" cy="134.7" r=".36" fill="none" stroke="#000080" stroke-width=".16"/>
<path d="M183.5 76v7M176.4 83h-1.3v4.9" fill="none" stroke="#000080" stroke-width=".17"/>
<circle cx="183.5" cy="83" r=".36" fill="#000080"/>
<circle cx="183.5" cy="83" r=".36" fill="none" stroke="#000080" stroke-width=".16"/>
<path d="M152 78.8h4.2" fill="none" stroke="#000080" stroke-width=".17"/>
<circle cx="156.2" cy="78.8" r=".36" fill="#000080"/>
<circle cx="156.2" cy="78.8" r=".36" fill="none" stroke="#000080" stroke-width=".16"/>
<circle cx="152" cy="78.8" r=".36" fill="#000080"/>
<circle cx="152" cy="78.8" r=".36" fill="none" stroke="#000080" stroke-width=".16"/>
<path d="M227.6 76v3.5h-2.8M224.8 81.3h2.8v6.5M227.6 94.9v11h-16.4M211.2 111.3h.3v3.9" fill="none" stroke="#000080" stroke-width=".17"/>
<circle cx="227.6" cy="96.9" r=".36" fill="#000080"/>
<circle cx="227.6" cy="96.9" r=".36" fill="none" stroke="#000080" stroke-width=".16"/>
<path d="M227.6 96.9h46.9" fill="none" stroke="#000080" stroke-width=".17"/>
<circle cx="227.6" cy="96.9" r=".36" fill="#000080"/>
<circle cx="227.6" cy="96.9" r=".36" fill="none" stroke="#000080" stroke-width=".16"/>
<circle cx="249.3" cy="96.9" r=".36" fill="#000080"/>
<circle cx="249.3" cy="96.9" r=".36" fill="none" stroke="#000080" stroke-width=".16"/>
<circle cx="254.2" cy="96.9" r=".36" fill="#000080"/>
<circle cx="254.2" cy="96.9" r=".36" fill="none" stroke="#000080" stroke-width=".16"/>
<path d="M249.3 96.9v5.7M231.8 109.7v9.7h-7" fill="none" stroke="#000080" stroke-width=".17"/>
<circle cx="249.3" cy="96.9" r=".36" fill="#000080"/>
<circle cx="249.3" cy="96.9" r=".36" fill="none" stroke="#000080" stroke-width=".16"/>
<path d="M242.3 98.7v3.9h-.1" fill="none" stroke="#000080" stroke-width=".17"/>
<circle cx="242.3" cy="98.7" r=".36" fill="#000080"/>
<circle cx="242.3" cy="98.7" r=".36" fill="none" stroke="#000080" stroke-width=".16"/>
<path d="M231.8 98.7v3.9" fill="none" stroke="#000080" stroke-width=".17"/>
<circle cx="231.8" cy="98.7" r=".36" fill="#000080"/>
<circle cx="231.8" cy="98.7" r=".36" fill="none" stroke="#000080" stroke-width=".16"/>
<path d="M254.2 96.9v5.7" fill="none" stroke="#000080" stroke-width=".17"/>
<circle cx="254.2" cy="96.9" r=".36" fill="#000080"/>
<circle cx="254.2" cy="96.9" r=".36" fill="none" stroke="#000080" stroke-width=".16"/>
<path d="M261.3 98.7h13.2" fill="none" stroke="#000080" stroke-width=".17"/>
<circle cx="261.3" cy="98.7" r=".36" fill="#000080"/>
<circle cx="261.3" cy="98.7" r=".36" fill="none" stroke="#000080" stroke-width=".16"/>
<path d="M211.2 98.8v-.1h50.1v3.9" fill="none" stroke="#000080" stroke-width=".17"/>
<circle cx="261.3" cy="98.7" r=".36" fill="#000080"/>
<circle cx="261.3" cy="98.7" r=".36" fill="none" stroke="#000080" stroke-width=".16"/>
<circle cx="242.3" cy="98.7" r=".36" fill="#000080"/>
<circle cx="242.3" cy="98.7" r=".36" fill="none" stroke="#000080" stroke-width=".16"/>
<circle cx="231.8" cy="98.7" r=".36" fill="#000080"/>
<circle cx="231.8" cy="98.7" r=".36" fill="none" stroke="#000080" stroke-width=".16"/>
<path d="M224.8 121.2h32.9" fill="none" stroke="#000080" stroke-width=".17"/>
<circle cx="257.7" cy="121.2" r=".36" fill="#000080"/>
<circle cx="257.7" cy="121.2" r=".36" fill="none" stroke="#000080" stroke-width=".16"/>
<path d="M274.5 100.5v20.7h-16.7" fill="none" stroke="#000080" stroke-width=".17"/>
<circle cx="257.8" cy="121.2" r=".36" fill="#000080"/>
<circle cx="257.8" cy="121.2" r=".36" fill="none" stroke="#000080" stroke-width=".16"/>
<path d="M257.8 118.6l-.1 2.6" fill="none" stroke="#000080" stroke-width=".17"/>
<circle cx="257.8" cy="121.2" r=".36" fill="#000080"/>
<circle cx="257.8" cy="121.2" r=".36" fill="none" stroke="#000080" stroke-width=".16"/>
<circle cx="257.7" cy="121.2" r=".36" fill="#000080"/>
<circle cx="257.7" cy="121.2" r=".36" fill="none" stroke="#000080" stroke-width=".16"/>
<path d="M257.7 121.2v4.5" fill="none" stroke="#000080" stroke-width=".17"/>
<circle cx="257.7" cy="121.2" r=".36" fill="#000080"/>
<circle cx="257.7" cy="121.2" r=".36" fill="none" stroke="#000080" stroke-width=".16"/>
<path d="M274.5 71.1h4.2v1.4" fill="none" stroke="#000080" stroke-width=".17"/>
<circle cx="274.5" cy="71.1" r=".36" fill="#000080"/>
<circle cx="274.5" cy="71.1" r=".36" fill="none" stroke="#000080" stroke-width=".16"/>
<path d="M278.7 79.6v1.8M276.9 81.4h3.6l-1.8 1.8z" fill="none" stroke="#800000" stroke-width=".17"/>
<path d="M274.5 70.4v24.8" fill="none" stroke="#000080" stroke-width=".17"/>
<circle cx="274.5" cy="71.1" r=".36" fill="#000080"/>
<circle cx="274.5" cy="71.1" r=".36" fill="none" stroke="#000080" stroke-width=".16"/>
<text font-size="3.5" x="229" y="202">A3</text>
<g font-size="2.2">
<text x="228.6" y="195.2">RS232 TO RS485</text>
<text x="234.2" y="201.5">Mustafa Berkay Demircan</text>
<text x="233.2" y="204.7">06.03.2024</text>
</g>
<g font-size="1.9">
<text x="280.3" y="204.9">1</text>
<text x="288.8" y="204.9">1</text>
</g>
<g font-size="1.6">
<text x="25.4" y="3.4">1</text>
<text x="74.2" y="3.4">2</text>
<text x="123.2" y="3.4">3</text>
<text x="172.2" y="3.4">4</text>
<text x="221.1" y="3.4">5</text>
<text x="270.2" y="3.4">6</text>
<text x="2.7" y="27.6">A</text>
<text x="293.2" y="27.6">A</text>
<text x="217.7" y="77.4">DIN3</text>
<text x="2.8" y="79.6">B</text>
<text x="222.7" y="80.9">1</text>
<text x="222.7" y="79.2">2</text>
<text x="293.2" y="79.6">B</text>
<text x="116.3" y="89.7">16</text>
<text x="119.4" y="85.9">U5</text>
<text x="142.2" y="89.7">1</text>
<text x="189.9" y="89.6">U6</text>
<text x="116.3" y="93.2">14</text>
<text x="120.6" y="94.1">OUTA</text>
<text x="120.6" y="90.6">VISO</text>
<text x="136.2" y="90.6">VCC</text>
<text x="136.8" y="94.1">INA</text>
<text x="142.2" y="93.2">3</text>
<text x="187.6" y="93.2">8</text>
<text x="191.1" y="94.1">VCC</text>
<text x="276.1" y="94.8">1</text>
<text x="277.9" y="93">EN1</text>
<text x="31.2" y="99.1" transform="rotate(-90 31.2 99.1)">10</text>
<text x="34.8" y="102">1</text>
<text x="64.6" y="98.3">13</text>
<text x="64.6" y="96.5">14</text>
<text x="65.5" y="101.8">7</text>
<text x="69" y="99.1">RIN1</text>
<text x="69" y="97.4">DOUT1</text>
<text x="75.6" y="99.1">ROUT1</text>
<text x="77.3" y="97.4">DIN1</text>
<text x="83.4" y="101.8">10</text>
<text x="83.4" y="96.5">11</text>
<text x="83.4" y="98.3">12</text>
<text x="116.3" y="100.3">12</text>
<text x="116.3" y="96.8">13</text>
<text x="120.6" y="101.2">INC</text>
<text x="120.6" y="97.7">OUTB</text>
<text x="135" y="101.2">OUTC</text>
<text x="136.9" y="97.7">INB</text>
<text x="142.2" y="96.8">4</text>
<text x="142.2" y="100.3">5</text>
<text x="187.6" y="100.3">2</text>
<text x="187.8" y="96.7">1</text>
<text x="191.1" y="97.6">R</text>
<text x="191.1" y="101.2">RE</text>
<text x="205.4" y="99.4">B</text>
<text x="209" y="98.5">7</text>
<text x="275.8" y="100.2">4</text>
<text x="275.8" y="98.4">3</text>
<text x="275.8" y="96.6">2</text>
<text x="34.8" y="105.5">2</text>
<text x="34.8" y="103.8">6</text>
<text x="34.8" y="107.3">7</text>
<text x="65.4" y="103.6">8</text>
<text x="65.5" y="107.1">4</text>
<text x="69" y="102.7">DOUT2</text>
<text x="69" y="104.5">RIN2</text>
<text x="75.4" y="104.5">ROUT2</text>
<text x="77.1" y="102.7">DIN2</text>
<text x="83.4" y="107.1">1</text>
<text x="83.4" y="103.6">9</text>
<text x="116.3" y="107.4">10</text>
<text x="116.5" y="103.9">11</text>
<text x="120.6" y="104.8">IND</text>
<text x="135" y="104.8">OUTD</text>
<text x="142.2" y="103.9">6</text>
<text x="142.2" y="107.4">7</text>
<text x="187.6" y="107.4">4</text>
<text x="187.6" y="103.8">3</text>
<text x="191.1" y="104.7">DE</text>
<text x="205.3" y="106.5">A</text>
<text x="209" y="105.6">6</text>
<text x="253.9" y="104.6" transform="rotate(-90 253.9 104.6)">1</text>
<text x="261" y="104.6" transform="rotate(-90 261 104.6)">2</text>
<text x="263.3" y="106.6">D1</text>
<text x="277.9" y="103.7">TSW-104-07-G-S</text>
<text x="34.8" y="109.1">3</text>
<text x="34.8" y="112.6">4</text>
<text x="34.8" y="110.9">8</text>
<text x="65.4" y="110.7">5</text>
<text x="69" y="108">C2+</text>
<text x="69" y="111.6">C2-</text>
<text x="77.8" y="108">C1+</text>
<text x="78.2" y="111.6">C1-</text>
<text x="83.4" y="110.7">3</text>
<text x="116.2" y="112.8">15</text>
<text x="117.1" y="111">9</text>
<text x="120.6" y="111.9">GND2</text>
<text x="120.6" y="108.3">SEL</text>
<text x="120.6" y="113.7">GND2</text>
<text x="135.3" y="111.9">GND1</text>
<text x="135.3" y="113.7">GND1</text>
<text x="137.2" y="108.3">NC</text>
<text x="142.2" y="111">2</text>
<text x="142.2" y="112.8">8</text>
<text x="191.1" y="108.3">D</text>
<text x="202.9" y="111.8">GND</text>
<text x="209" y="111">5</text>
<text x="263.3" y="108.3">7V, 12V</text>
<text x="34.8" y="116.2">5</text>
<text x="34.8" y="114.4">9</text>
<text x="64.6" y="117.8">15</text>
<text x="65.5" y="114.3">6</text>
<text x="69" y="115.1">V-</text>
<text x="69" y="118.7">GND</text>
<text x="77.4" y="118.7">VCC</text>
<text x="78.8" y="115.1">V+</text>
<text x="83.4" y="114.3">2</text>
<text x="83.4" y="117.8">16</text>
<text x="217.7" y="117.3">DIN4</text>
<text x="222.7" y="119.1">2</text>
<text x="257.4" y="117.3" transform="rotate(-90 257.4 117.3)">3</text>
<text x="31.2" y="121.2" transform="rotate(-90 31.2 121.2)">11</text>
<text x="222.7" y="120.9">1</text>
<text x="2.7" y="131.6">C</text>
<text x="293.2" y="131.6">C</text>
<text x="162.4" y="142.1">2</text>
<text x="162.6" y="140.3">1</text>
<text x="164.6" y="138.6">U8</text>
<text x="165.9" y="141.2">A</text>
<text x="165.9" y="143">B</text>
<text x="176.4" y="141.2">Q</text>
<text x="180.3" y="140.3">5</text>
<text x="180.3" y="143.9">7</text>
<text x="162.4" y="145.7">3</text>
<text x="165.9" y="146.6">CLR</text>
<text x="168.7" y="144.8">REXT/CEXT</text>
<text x="173.4" y="148.3">CEXT</text>
<text x="180.3" y="147.4">6</text>
<text x="162.4" y="151">8</text>
<text x="165.9" y="151.9">VCC</text>
<text x="174.2" y="151.9">GND</text>
<text x="180.3" y="151">4</text>
<text x="2.7" y="183.6">D</text>
<text x="293.2" y="183.6">D</text>
<text x="287.1" y="201.3">v0.1</text>
<text x="25.4" y="207.8">1</text>
<text x="74.2" y="207.8">2</text>
<text x="123.2" y="207.8">3</text>
<text x="172.2" y="207.8">4</text>
<text x="221.1" y="207.8">5</text>
<text x="270.2" y="207.8">6</text>
</g>
<g font-size="1.6" fill="#800000">
<text x="272.9" y="68.3">VCC</text>
<text x="109.6" y="75.3">VSIO</text>
<text x="150.4" y="73.9">VCC</text>
<text x="181.9" y="73.9">VCC</text>
<text x="226" y="73.9">VCC</text>
<text x="274.5" y="88.3">VCC</text>
<text x="277" y="84.6">GND</text>
<text x="154.5" y="92.9">GND</text>
<text x="173.4" y="92.9">GND</text>
<text x="19.4" y="102">GND</text>
<text x="91.1" y="101.8">DIN</text>
<text x="94.3" y="98.5">GND GND</text>
<text x="164.6" y="96.8">R</text>
<text x="229.7" y="96.6">A</text>
<text x="229.7" y="98.5">B</text>
<text x="43.5" y="105.5">TD</text>
<text x="91.1" y="103.7">ROUT</text>
<text x="170.9" y="107.4">D</text>
<text x="43.5" y="109.1">RD</text>
<text x="85.7" y="125.4">VSIO</text>
<text x="182.4" y="122.6">REB_DE</text>
<text x="209.8" y="120.2">GND</text>
<text x="19.4" y="130.8">GND</text>
<text x="55.8" y="130.8">GND</text>
<text x="61" y="130.8">GND</text>
<text x="90.8" y="130.8">GND</text>
<text x="98.5" y="130.8">GND</text>
<text x="111.8" y="130.7">GND</text>
<text x="146.1" y="130.8">GND</text>
<text x="198" y="128.5">VCC</text>
<text x="256" y="130.7">GND</text>
<text x="135.7" y="134.8">VCC</text>
<text x="167.8" y="133.5">GND</text>
<text x="216.8" y="144">GND</text>
<text x="186.7" y="159.4">GND</text>
<text x="197.9" y="159.4">GND</text>
</g>
<g font-size="1.6" fill="#000080">
<text x="279.4" y="77.8">10 µF</text>
<text x="280.3" y="75.5">C1</text>
<text x="157.8" y="81.8">C3</text>
<text x="163.4" y="81.8">C4</text>
<text x="178" y="81.1">C2</text>
<text x="90.5" y="88.9">R2</text>
<text x="100.9" y="88.3">10 µF 0.1 µF</text>
<text x="101.8" y="86">C5</text>
<text x="106.7" y="86">C6</text>
<text x="112.1" y="86">R1</text>
<text x="156.9" y="84.1">0.1 µF</text>
<text x="162.5" y="84.1">10 µF</text>
<text x="178" y="86">0.1 µF</text>
<text x="67.7" y="94.7">U7</text>
<text x="88.3" y="91.7">4.7 kOhms</text>
<text x="111" y="94.9" transform="rotate(-90 111 94.9)">4.7 kOhms</text>
<text x="228.3" y="92.6">4.7 kOhms</text>
<text x="228.3" y="90.8">R3</text>
<text x="37.3" y="101.8">P3</text>
<text x="243.8" y="101.6">R4</text>
<text x="59.1" y="105.5">C7</text>
<text x="94.7" y="105.5">C8</text>
<text x="232.5" y="107.4">4.7 kOhms</text>
<text x="232.5" y="105.6">R5</text>
<text x="243.8" y="104.7">120 Ohms</text>
<text x="59.1" y="110.5">0.1 µF</text>
<text x="94.7" y="110.5">0.1 µF</text>
<text x="59.1" y="122.8">0.1 µF</text>
<text x="59.1" y="121">C9</text>
<text x="94.1" y="123.5">0.1 µF</text>
<text x="94.1" y="121.8">C10</text>
<text x="101.8" y="123.5">0.1 µF</text>
<text x="101.8" y="121.8">C11</text>
<text x="173.2" y="130.6">4.7 kOhms</text>
<text x="173.2" y="127.5">R6</text>
<text x="146.5" y="138">R8</text>
<text x="200.3" y="137.7">R7</text>
<text x="208.2" y="137.8">0.1 µF</text>
<text x="208.2" y="132.8">C12</text>
<text x="146.5" y="141.1">4.7 kOhms</text>
<text x="200.3" y="139.5">10 kOhms</text>
<text x="201.2" y="149.3">0.22 µF</text>
<text x="201.2" y="147.5">C13</text>
</g>
<g font-size="1.6" fill="#00f">
<text x="217.7" y="84.5">TSW-102-07-T-S</text>
<text x="119.4" y="116.5">ISOW7842DWER</text>
<text x="189.9" y="116.3">THVD1410D</text>
<text x="27.1" y="123.4">1734354-1</text>
<text x="67.7" y="121.4">TRS3232EID</text>
<text x="217.7" y="124.4">TSW-102-07-T-S</text>
<text x="164.6" y="154.6">SN74LVC1G123DCUR</text>
</g>
<g font-size="1.3">
<text x="229" y="191.9">TITLE</text>
<text x="229.4" y="199">SIZE</text>
<text x="233.9" y="198.9">DESIGNED BY</text>
<text x="287.8" y="198.7">REV</text>
<text x="229" y="204.6">DATE</text>
<text x="246.8" y="204.6">PAGE NAME rs232_to_485_converter.SchDoc</text>
<text x="274.4" y="204">SHEET</text>
<text x="284.8" y="204">OF</text>
</g>
</svg>
